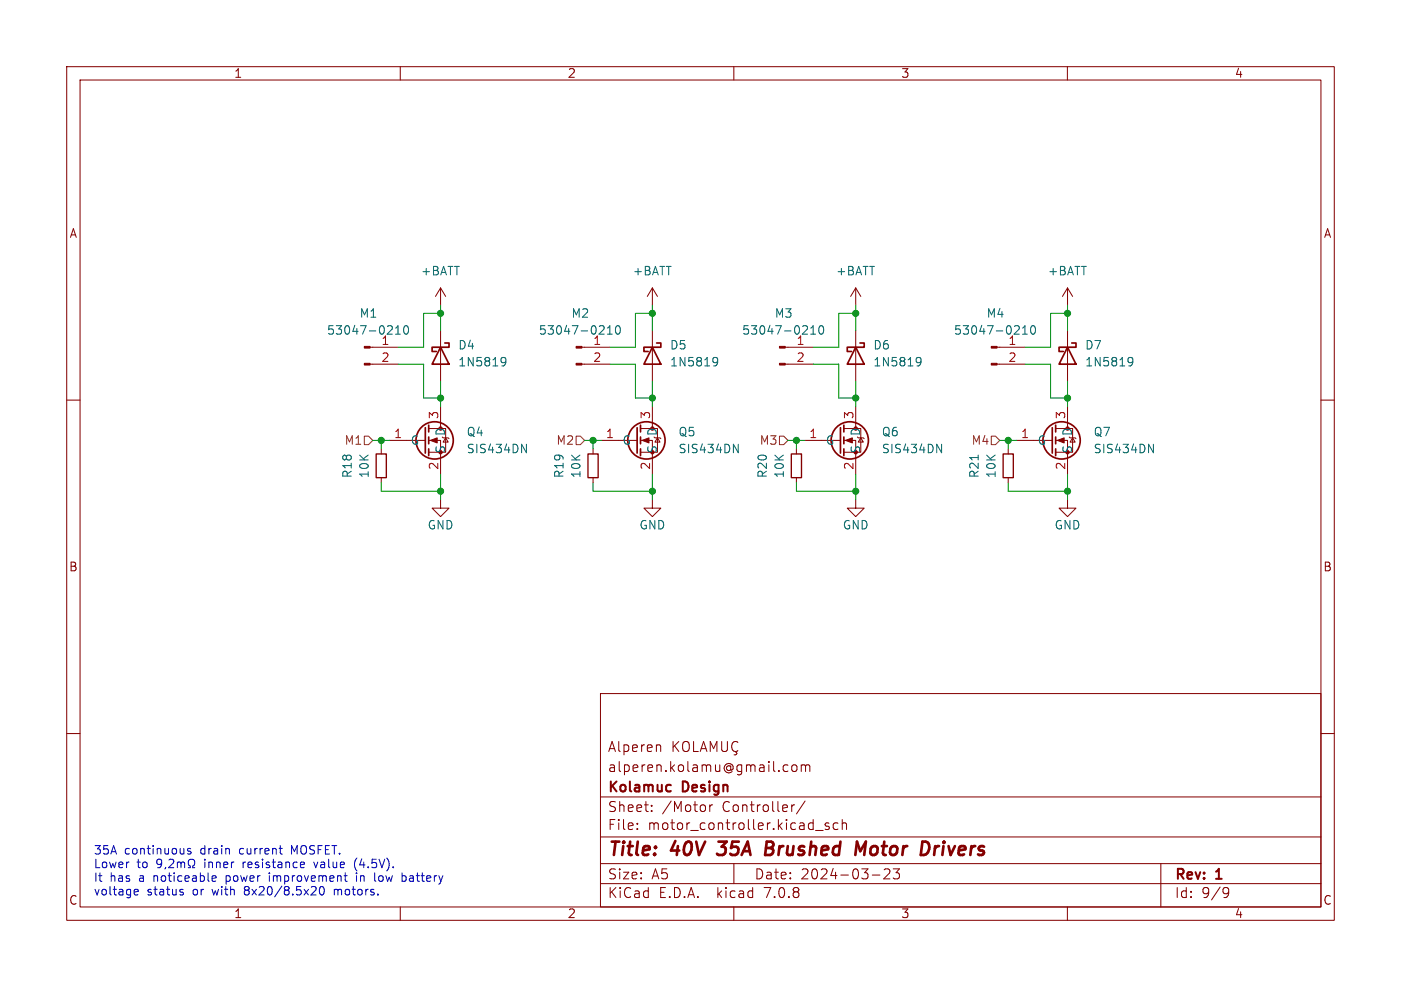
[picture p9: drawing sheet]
<svg xmlns="http://www.w3.org/2000/svg" width="210mm" height="148mm" viewBox="0 0 210 148" stroke-linecap="round" stroke-linejoin="round" font-family="sans-serif">
<g fill="none" stroke="#840000" stroke-width=".15">
<path d="M10 10h190v128h-190zM12 12h186v124h-186zM60 10v2M110 10v2M160 10v2M10 60h2M55.5 54.6h4.2M55.5 52.1h4.2M66 43.2v2.5M66 49.5v7.7M66 43.2l-.7 1.3M66 43.2l.8 1.3"/>
<path d="M87.2 54.6h4.2M87.2 52.1h4.2M97.8 43.2l-.8 1.3M97.8 43.2v2.5M97.8 49.5v7.7M97.8 43.2l.8 1.3M117.7 54.6h4.2M117.7 52.1h4.2M128.3 43.2v2.5M128.3 49.5v7.7M128.3 43.2l-.8 1.3M128.3 43.2l.7 1.3"/>
<path d="M149.5 54.6h4.2M149.5 52.1h4.2M160 43.2v2.5M160 49.5v7.7M160 43.2l-.7 1.3M160 43.2l.8 1.3M198 60h2M57.1 67.3v.8M57.1 71.6v.8M58.4 66h5.4M64.3 66h1.7v5.1M64.3 64.3h2.5v3.5h-2.5"/>
<path d="M66 74.9v1.3h-1.2l1.2 1.3 1.3-1.3h-1.3M66 61v3.3M66.8 65.7l.4 .6h-.8zM88.9 67.3v.8M88.9 71.6v.8M90.2 66h5.3M96 66h1.8v5.1M96 64.3h2.6v3.5h-2.6M97.8 74.9v1.3h-1.3l1.3 1.3 1.3-1.3h-1.3M97.8 61v3.3M98.6 65.7l.3 .6h-.7zM119.4 67.3v.8"/>
<path d="M119.4 71.6v.8M120.6 66h5.4M126.5 66h1.8v5.1M126.5 64.3h2.5v3.5h-2.5M128.3 74.9v1.3h-1.3l1.3 1.3 1.2-1.3h-1.2M128.3 61v3.3M129 65.7l.4 .6h-.7zM151.1 67.3v.8M151.1 71.6v.8M152.4 66h5.3M158.2 66h1.8v5.1M158.2 64.3h2.6v3.5h-2.6"/>
<path d="M160 74.9v1.3h-1.3l1.3 1.3 1.3-1.3h-1.3M160 61v3.3M160.8 65.7l.4 .6h-.8zM10 110h2M90 104h108v32h-108zM90 119.5h108M98.6 111.7l.4 .1v.1v.8M100.9 111.2v1.5M101.1 111.8l.7 .9M101.8 111.2l-.9 .8M102.4 111.4a.5 .5 0 0 1 .6-.2 .5 .5 0 0 1 .3 .5v.5a.5 .5 0 0 1-.5 .5 .5 .5 0 0 1-.5-.5zM104 111.2v1.5h.7"/>
<path d="M105 112.7l.5-1.5 .5 1.5M105.1 112.3h.7M106.5 112.7v-1.5l.5 1.1 .5-1.1v1.5M108.2 111.2v1.2l.3 .3 .4-.1 .1-.2v-1.2M110.3 112.8l.2 .2-.1 .1-.4 .1M110.6 111.3a.6 .6 0 0 0-.7 0 .6 .6 0 0 0-.2 .7 .56 .56 0 0 0 .3 .6 .56 .56 0 0 0 .6-.1M117.5 115.5l.2 .2 .4-.1M118.1 114.8l-.4-.1-.2 .1M118.7 114.8a.41 .41 0 0 1 .5-.1 .41 .41 0 0 1 .3 .3v.4a.41 .41 0 0 1-.4 .3 .41 .41 0 0 1-.4-.3zM120.1 114.8a.37 .37 0 0 1 .6 .1M120.1 114.7v1M120.7 114.9l.3-.2 .3 .1 .1 .9"/>
<path d="M120.7 114.9v.8M198 110h2M60 136v2M90 132.5h108M90 129.5h108M90 125.5h108M95.5 124.2v.2M95.5 123.5v.1M97.7 121.5v.2M97.7 120.8v.1M106.4 120.7v1M106.8 120.7l-.3 .1-.1 .2"/>
<path d="M110 136v2M110 129.5v3M119.1 120.7l-.3 .1-.1 .2M120.7 120.1l-1.3 1.9M122.2 124.5h1.2M124.2 123.5l-.3-.1-.2 .2 .1 .2 .4 .2v.3h-.5M125.6 123.5l-.4-.1-.3 .3v.4l.1 .2h.6M126.2 123.5a.37 .37 0 0 1 .7 .1v.8M126.2 122.9v1.5M130.8 131.2h1.1M132.5 130.4l.3-.1 .5 .1a.41 .41 0 0 1 0 .5l-.8 .9h.9M133.9 130.3h.9l-.5 .6a.41 .41 0 0 1 .5 .2v.4l-.1 .2-.6 .1-.2-.2"/>
<path d="M160 136v2M174 129.5v6.5M183.6 133.1h.3l.2 .1a.99 .99 0 0 1-.3 1.4h-.3M184.2 133.7l-.3 .3h-.3"/>
</g>
<path d="M107.5 128l.2 .2M107.7 126.2h1.2M114.8 127.2h.7M115.5 127.2l.3 .1M115.6 126.2h-.7l-.2 2 1-.1M115.7 127.1l-.2 .1M128.5 126.2l.4 1.4 .9-1.4-.3 2M140.2 126.9l-.2 1.3M140.6 126.9l-.5 .4" fill="none" stroke="#840000" stroke-width=".4"/>
<path d="M100.4 117.7l.2 .1M100.6 118.6l-.2 .1" fill="none" stroke="#840000" stroke-width=".3"/>
<g fill="none" stroke="#840000" stroke-width=".25">
<path d="M66 52.1l1.3 2.5h-2.5zM66.7 51.4h.6v.7h-2.5v.6h.6M97.8 52.1l1.3 2.5h-2.6zM98.4 51.4h.7v.7h-2.6v.6h.7M128.3 52.1l1.2 2.5h-2.5zM128.9 51.4h.6v.7h-2.5v.6h.6M160 52.1l1.3 2.5h-2.6zM160.7 51.4h.6v.7h-2.6v.6h.7M63.8 64.1v3.8M64.3 63.8v1M64.3 65.5v1M64.3 67.3v1"/>
<path d="M95.5 64.1v3.8M96 63.8v1M96 65.5v1M96 67.3v1M126 64.1v3.8M126.5 63.8v1M126.5 65.5v1M126.5 67.3v1M157.7 64.1v3.8M158.2 63.8v1M158.2 65.5v1M158.2 67.3v1"/>
<circle cx="65.2" cy="66" r="2.79"/>
<circle cx="96.9" cy="66" r="2.79"/>
<circle cx="127.4" cy="66" r="2.79"/>
<circle cx="159.1" cy="66" r="2.79"/>
</g>
<g fill="#840000" stroke="#840000" stroke-width=".15">
<path d="M126.7 66l1.1-.3v.7z"/>
<path d="M148.6 54.5h.9v.2h-.9z"/>
<path d="M148.6 51.9h.9v.3h-.9z"/>
<path d="M64.5 66l1-.3v.7z"/>
<path d="M116.8 54.5h.9v.2h-.9z"/>
<path d="M116.8 51.9h.9v.3h-.9z"/>
<path d="M86.4 54.5h.8v.2h-.8z"/>
<path d="M86.4 51.9h.8v.3h-.8z"/>
<path d="M54.6 54.5h.9v.2h-.9z"/>
<path d="M54.6 51.9h.9v.3h-.9z"/>
<path d="M96.3 66l1-.3v.7z"/>
<path d="M158.5 66l1-.3v.7z"/>
</g>
<g fill="none" stroke="#006464" stroke-width=".15">
<path d="M59.3 50.1h.7M59.3 49.2l.4-.4v1.3M60.6 49l.2-.2a.69 .69 0 0 1 .5 .6 .69 .69 0 0 1-.2 .6l-.2 .1a.68 .68 0 0 1-.3-1.1zM75.2 53.7l.4-.1 .2 .1a.84 .84 0 0 1-.3 1.2h-.3M75.8 54.1l-.2 .3-.4-.1M91 50.1h.8M91 49.2l.4-.4v1.3M92.4 49l.2-.2a.69 .69 0 0 1 .5 .6 .69 .69 0 0 1-.3 .6l-.1 .1a.68 .68 0 0 1-.3-1.1zM107 53.7l.3-.1 .2 .1a.84 .84 0 0 1-.3 1.2h-.2M107.6 54.1l-.3 .3-.3-.1M121.5 50.1h.8M121.5 49.2l.4-.4v1.3"/>
<path d="M122.9 49l.1-.2a.69 .69 0 0 1 .5 .6 .69 .69 0 0 1-.2 .6l-.1 .1a.68 .68 0 0 1-.3-1.1zM137.5 53.7l.3-.1 .2 .1a.84 .84 0 0 1-.3 1.2h-.2M138.1 54.1l-.3 .3-.3-.1M153.3 50.1h.7M153.3 49.2l.3-.4v1.3M154.6 49l.2-.2a.69 .69 0 0 1 .5 .6 .69 .69 0 0 1-.3 .6l-.1 .1a.68 .68 0 0 1-.3-1.1zM169.2 53.7l.4-.1 .1 .1a.84 .84 0 0 1-.3 1.2h-.2M169.8 54.1l-.2 .3-.4-.1M78.2 66.6l.7 1.3v-1.3M109.9 66.6l.8 1.3v-1.3M140.4 66.6l.7 1.3v-1.3M146.6 68.2v.8"/>
<path d="M172.2 66.6l.7 1.3v-1.3"/>
</g>
<path d="M56.4 68.1h1.5v3.5h-1.5zM88.1 68.1h1.6v3.5h-1.6zM118.6 68.1h1.5v3.5h-1.5zM150.4 68.1h1.5v3.5h-1.5z" fill="none" stroke="#840000" stroke-width=".2"/>
<path d="M54.6 65.4h.6l.7 .6-.7 .7h-.6zM86.4 65.4h.6l.6 .6-.6 .7h-.6zM116.8 65.4h.7l.6 .6-.6 .7h-.7zM148.6 65.4h.6l.7 .6-.7 .7h-.6z" fill="none" stroke="#725600" stroke-width=".15"/>
<g fill="none" stroke="#0000c2" stroke-width=".15">
<path d="M20.2 134.1h.5M20.2 133.4h.3l.2 .3-.6 .1M23.7 128.8l-.2 .3 .1 .4 .4 .1 .2-.2M24 128.8l.2 .2a.84 .84 0 0 1-.3 1.1h-.3M24.8 130.1l-.1 .2M25.5 128.8l-.2 .2M25.8 128.8l.2 .3v.3l-.7 .7h.7M26.6 129.3v.8M26.6 129.4l.4-.1 .1 .2M27.1 129.5l.2-.2h.3l.1 .8M27.1 129.5v.6M27.1 133.8h.3l.1 .2-.2 .2h-.2"/>
<path d="M27.1 133.4h.3M28.2 130.1h.3v-.2a.54 .54 0 0 1-.2-.8 .54 .54 0 0 1 .7-.2 .58 .58 0 0 1-.1 1v.2h.3M28.6 127.3l-.3-.1-.2 .2 .1 .2 .4 .1v.3h-.5M31.8 132.1h.5M31.8 131.4l.4-.1 .2 .3-.6 .1M40.4 130.9v.1M40.4 131.3v.9M41.8 127.2h.5M42.2 128.1h.1M45.5 129.3l.1 .3-.6 .1M45.6 130.1h-.1M47 129.3l.3 .8"/>
<path d="M47.4 133.3l-.8 .9h.8M47.9 133.2v.5l.1 .4 .2 .1 .2-.1 .1-.1v-.8M50.1 133.4v.8M50.3 133.4l-.2 .1M51.6 131.3h.4M51.7 132l.3 .2M53.4 130.9v.1M53.4 131.3v.9M53.5 128.7a1.46 1.46 0 0 0 0 1.9M56.2 130.9v1.1l.1 .2M60.4 131.3l.4 .1 .1 .2-.1 .4-.4 .2"/>
</g>
<g fill="none" stroke="#009600" stroke-width=".15">
<path d="M59.7 54.6h3.8v5.1h2.5M66 47h-2.5v5.1h-3.8M66 45.7v3.8M66 57.2v3.8M91.4 54.6h3.8v5.1h2.6M97.8 47h-2.6v5.1h-3.8M97.8 45.7v3.8M97.8 57.2v3.8M121.9 54.6h3.8v5.1h2.6M128.3 45.7v3.8M128.3 57.2v3.8M128.3 47h-2.6v5.1h-3.8"/>
<path d="M153.7 54.6h3.8v5.1h2.5M160 47h-2.5v5.1h-3.8M160 45.7v3.8M160 57.2v3.8M55.9 66h2.5M57.1 72.4v1.3h8.9M57.1 66v1.3M66 71.1v3.8M87.6 66h2.6M88.9 66v1.3M88.9 72.4v1.3h8.9M97.8 71.1v3.8"/>
<path d="M118.1 66h2.5M119.4 72.4v1.3h8.9M119.4 66v1.3M128.3 71.1v3.8M149.9 66h2.5M151.1 72.4v1.3h8.9M151.1 66v1.3M160 71.1v3.8"/>
</g>
<g fill="#009600" stroke="#009600" stroke-width=".15">
<circle cx="119.4" cy="66" r=".46"/>
<circle cx="128.3" cy="59.7" r=".46"/>
<circle cx="128.3" cy="47" r=".46"/>
<circle cx="128.3" cy="73.7" r=".46"/>
<circle cx="160" cy="59.7" r=".46"/>
<circle cx="97.8" cy="47" r=".46"/>
<circle cx="97.8" cy="73.7" r=".46"/>
<circle cx="66" cy="47" r=".46"/>
<circle cx="97.8" cy="59.7" r=".46"/>
<circle cx="160" cy="47" r=".46"/>
<circle cx="160" cy="73.7" r=".46"/>
<circle cx="151.1" cy="66" r=".46"/>
<circle cx="88.9" cy="66" r=".46"/>
<circle cx="66" cy="73.7" r=".46"/>
<circle cx="66" cy="59.7" r=".46"/>
<circle cx="57.1" cy="66" r=".46"/>
</g>
<g font-size="2.8" fill="#840000">
<text x="91" y="128.9">Title:</text>
<text x="100.7" y="128.9">40V</text>
<text x="108.5" y="128.9">35A</text>
<text x="116.4" y="128.9">Brushed</text>
<text x="130.7" y="128.9">Motor</text>
<text x="141.3" y="128.9">Drivers</text>
</g>
<g font-size="2.1" fill="#840000">
<text x="91" y="113">Alperen</text>
<text x="91" y="119.2">Kolamuc</text>
<text x="91" y="116">alperen.kolamu@gmail.com</text>
<text x="102.4" y="119.2">Design</text>
<text x="91" y="124.7">File:</text>
<text x="91" y="122">Sheet:</text>
<text x="97.1" y="124.7">motor_controller.kicad_sch</text>
<text x="99.2" y="122">/Motor</text>
<text x="108.3" y="122">Controller/</text>
<text x="91" y="134.9">KiCad</text>
<text x="91" y="132.1">Size:</text>
<text x="97.7" y="132.1">A5</text>
<text x="98.7" y="134.9">E.D.A.</text>
<text x="107.6" y="134.9">kicad</text>
<text x="113" y="132.1">Date:</text>
<text x="114.9" y="134.9">7.0.8</text>
<text x="120" y="132.1">2024-03-23</text>
<text x="176" y="132.3">Rev:</text>
<text x="176" y="134.9">Id:</text>
<text x="180.1" y="134.9">9/9</text>
<text x="182.4" y="132.3">1</text>
</g>
<g font-size="1.8" fill="#840000">
<text x="35" y="11.9">1</text>
<text x="85" y="11.9">2</text>
<text x="135" y="11.9">3</text>
<text x="185" y="11.9">4</text>
<text x="10.3" y="35.9">A</text>
<text x="198.4" y="35.9">A</text>
<text x="10.3" y="85.9">B</text>
<text x="198.3" y="85.9">B</text>
<text x="10.3" y="135.9">C</text>
<text x="35" y="137.9">1</text>
<text x="85" y="137.9">2</text>
<text x="135" y="137.9">3</text>
<text x="185" y="137.9">4</text>
<text x="198.3" y="135.9">C</text>
</g>
<g font-size="1.8" fill="#006464">
<text x="63" y="41.5">+BATT</text>
<text x="94.8" y="41.5">+BATT</text>
<text x="125.2" y="41.5">+BATT</text>
<text x="157" y="41.5">+BATT</text>
<text x="53.8" y="47.9">M1</text>
<text x="85.6" y="47.9">M2</text>
<text x="116" y="47.9">M3</text>
<text x="147.8" y="47.9">M4</text>
<text x="48.9" y="50.4">53047-0210</text>
<text x="57.1" y="51.8">1</text>
<text x="68.6" y="52.6">D4</text>
<text x="80.7" y="50.4">53047-0210</text>
<text x="88.8" y="51.8">1</text>
<text x="100.3" y="52.6">D5</text>
<text x="111.1" y="50.4">53047-0210</text>
<text x="119.3" y="51.8">1</text>
<text x="130.8" y="52.6">D6</text>
<text x="142.9" y="50.4">53047-0210</text>
<text x="151.1" y="51.8">1</text>
<text x="162.6" y="52.6">D7</text>
<text x="68.6" y="55.2">1N5819</text>
<text x="100.3" y="55.2">1N5819</text>
<text x="130.8" y="55.2">1N5819</text>
<text x="162.6" y="55.2">1N5819</text>
<text x="66.9" y="65.5" transform="rotate(-90 66.9 65.5)">D</text>
<text x="69.9" y="65.6">Q4</text>
<text x="98.7" y="65.5" transform="rotate(-90 98.7 65.5)">D</text>
<text x="101.6" y="65.6">Q5</text>
<text x="129.1" y="65.5" transform="rotate(-90 129.1 65.5)">D</text>
<text x="132.1" y="65.6">Q6</text>
<text x="160.9" y="65.5" transform="rotate(-90 160.9 65.5)">D</text>
<text x="163.8" y="65.6">Q7</text>
<text x="52.9" y="71.8" transform="rotate(-90 52.9 71.8)">R18</text>
<text x="55.5" y="71.8" transform="rotate(-90 55.5 71.8)">10K</text>
<text x="61.5" y="66.9">G</text>
<text x="66.9" y="68.1" transform="rotate(-90 66.9 68.1)">S</text>
<text x="69.9" y="68.2">SIS434DN</text>
<text x="84.7" y="71.8" transform="rotate(-90 84.7 71.8)">R19</text>
<text x="87.2" y="71.8" transform="rotate(-90 87.2 71.8)">10K</text>
<text x="93.2" y="66.9">G</text>
<text x="98.7" y="68.1" transform="rotate(-90 98.7 68.1)">S</text>
<text x="101.6" y="68.2">SIS434DN</text>
<text x="115.2" y="71.8" transform="rotate(-90 115.2 71.8)">R20</text>
<text x="117.7" y="71.8" transform="rotate(-90 117.7 71.8)">10K</text>
<text x="123.7" y="66.9">G</text>
<text x="129.1" y="68.1" transform="rotate(-90 129.1 68.1)">S</text>
<text x="132.1" y="68.2">SIS434DN</text>
<text x="146.9" y="71.8" transform="rotate(-90 146.9 71.8)">R21</text>
<text x="149.5" y="71.8" transform="rotate(-90 149.5 71.8)">10K</text>
<text x="155.4" y="66.9">G</text>
<text x="160.9" y="68.1" transform="rotate(-90 160.9 68.1)">S</text>
<text x="163.8" y="68.2">SIS434DN</text>
<text x="64" y="79.6">GND</text>
<text x="95.8" y="79.6">GND</text>
<text x="126.2" y="79.6">GND</text>
<text x="158" y="79.6">GND</text>
</g>
<g font-size="1.8" fill="#a90000">
<text x="57.1" y="54.4">2</text>
<text x="88.8" y="54.4">2</text>
<text x="119.3" y="54.4">2</text>
<text x="151.1" y="54.4">2</text>
<text x="59" y="65.8">1</text>
<text x="65.8" y="62.9" transform="rotate(-90 65.8 62.9)">3</text>
<text x="90.7" y="65.8">1</text>
<text x="97.5" y="62.9" transform="rotate(-90 97.5 62.9)">3</text>
<text x="121.2" y="65.8">1</text>
<text x="128" y="62.9" transform="rotate(-90 128 62.9)">3</text>
<text x="153" y="65.8">1</text>
<text x="159.8" y="62.9" transform="rotate(-90 159.8 62.9)">3</text>
<text x="65.8" y="70.6" transform="rotate(-90 65.8 70.6)">2</text>
<text x="97.5" y="70.6" transform="rotate(-90 97.5 70.6)">2</text>
<text x="128" y="70.6" transform="rotate(-90 128 70.6)">2</text>
<text x="159.8" y="70.6" transform="rotate(-90 159.8 70.6)">2</text>
</g>
<g font-size="1.8" fill="#725600">
<text x="51.6" y="66.9">M1</text>
<text x="83.3" y="66.9">M2</text>
<text x="113.8" y="66.9">M3</text>
<text x="145.5" y="66.9">M4</text>
</g>
<g font-size="1.8" fill="#0000c2">
<text x="14" y="128.2">35A</text>
<text x="14" y="130.3">Lower</text>
<text x="18.6" y="128.2">continuous</text>
<text x="20.5" y="130.3">to</text>
<text x="30.2" y="128.2">drain</text>
<text x="30.9" y="130.3">inner</text>
<text x="36.2" y="128.2">current</text>
<text x="36.9" y="130.3">resistance</text>
<text x="44.1" y="128.2">MOSFET.</text>
<text x="47.8" y="130.3">value</text>
<text x="54" y="130.3">(4.5V).</text>
<text x="14" y="132.3">It</text>
<text x="14" y="134.4">voltage</text>
<text x="16.5" y="132.3">has</text>
<text x="21" y="132.3">a</text>
<text x="22" y="134.4">status</text>
<text x="23.3" y="132.3">noticeable</text>
<text x="29" y="134.4">or</text>
<text x="32.1" y="134.4">with</text>
<text x="34.3" y="132.3">power</text>
<text x="37.1" y="134.4">8x20/8.5x20</text>
<text x="41" y="132.3">improvement</text>
<text x="50.7" y="134.4">motors.</text>
<text x="54.3" y="132.3">in</text>
<text x="57.2" y="132.3">low</text>
<text x="61.5" y="132.3">battery</text>
</g>
</svg>
